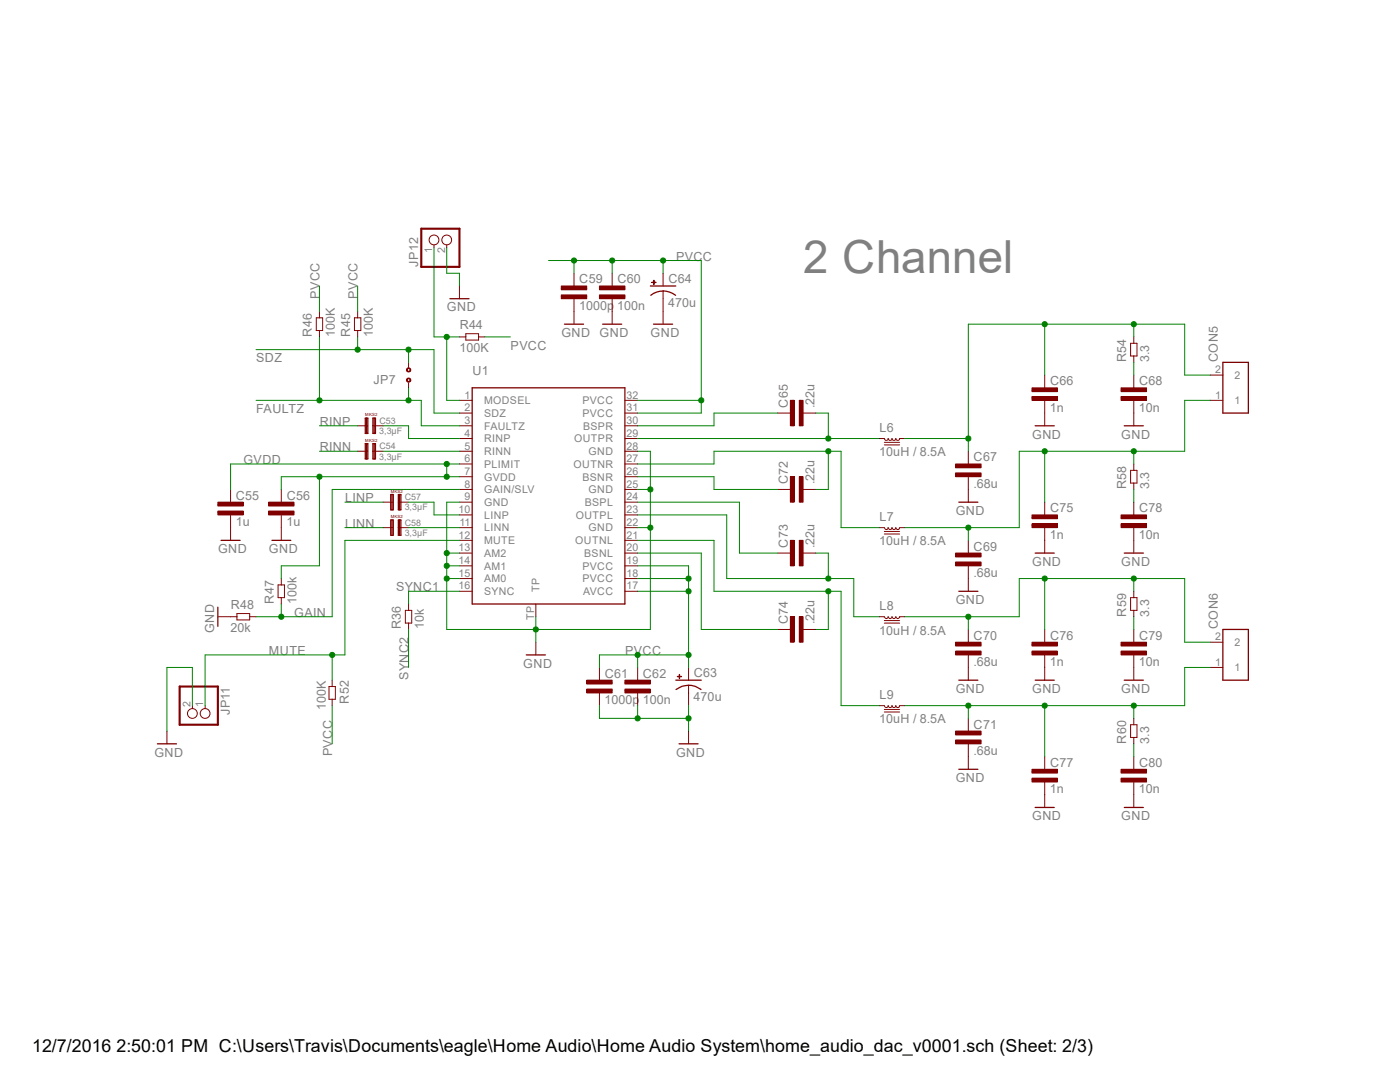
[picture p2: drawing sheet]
<svg xmlns="http://www.w3.org/2000/svg" width="279mm" height="216mm" viewBox="0 0 279 216" stroke-linecap="round" stroke-linejoin="round" font-family="sans-serif">
<g fill="none" stroke="#800000" stroke-width=".2">
<path d="M91.7 79.9h2.5M124.7 79.9h2.6M91.7 82.4h2.5M91.7 85h2.5M91.7 87.5h2.5M91.7 90h2.5M91.7 92.6h2.5M91.7 95.1h2.5M91.7 97.7h2.5M124.7 82.4h2.6M124.7 85h2.6M124.7 87.5h2.6"/>
<path d="M124.7 90h2.6M124.7 92.6h2.6M124.7 95.1h2.6M124.7 97.7h2.6M91.7 100.2h2.5M91.7 102.7h2.5M91.7 105.3h2.5M91.7 107.8h2.5M91.7 110.4h2.5M91.7 112.9h2.5M91.7 115.4h2.5M91.7 118h2.5"/>
<path d="M124.7 100.2h2.6M124.7 102.7h2.6M124.7 105.3h2.6M124.7 107.8h2.6M124.7 110.4h2.6M124.7 112.9h2.6M124.7 115.4h2.6M124.7 118h2.6M106.9 120.5v2.6"/>
</g>
<path d="M94.2 77.4h30.5v43.1h-30.5z" fill="none" stroke="#800000" stroke-width=".25"/>
<path d="M81.2 75.6l.5-.2 .3 .5a.47 .47 0 0 1-.3 .3 .47 .47 0 0 1-.5-.1l-.1-.2h.2l.1-.3 .4 .1v.2l-.4 .2-.1-.2h-.2z" fill-rule="evenodd" fill="#800000"/>
<path d="M81.2 75.6l.5-.2 .3 .5a.47 .47 0 0 1-.3 .3 .47 .47 0 0 1-.5-.1l-.1-.2h.2l.1-.3 .4 .1v.2l-.4 .2-.1-.2h-.2z" fill="none" stroke="#800000" stroke-width=".2"/>
<path d="M81.2 73.6l.5-.2 .3 .4a.47 .47 0 0 1-.3 .4 .47 .47 0 0 1-.5-.1l-.1-.3h.2l.1-.3 .4 .2v.1v.2l-.4 .1-.1-.3h-.2z" fill-rule="evenodd" fill="#800000"/>
<g fill="none" stroke="#800000" stroke-width=".2">
<path d="M63.1 63.4h1.3v2.6h-1.3zM63.8 62.1v1.3M63.8 66v1.2M70.7 63.4h1.3v2.6h-1.3zM71.4 62.1v1.3M71.4 66v1.2M81.2 73.6l.5-.2 .3 .4a.47 .47 0 0 1-.3 .4 .47 .47 0 0 1-.5-.1l-.1-.3h.2l.1-.3 .4 .2v.1v.2l-.4 .1-.1-.3h-.2zM81.5 72.3v1M81.5 76.4v1M91.7 67.2h1.3M93 66.6h2.5v1.3h-2.5zM95.5 67.2h1.3"/>
<path d="M46 97.7v2.5M71.4 85h2M71.4 90h2M74.4 85h2.1M74.4 90h2.1M46 102.7v2.6M106.9 128.1v2.6"/>
</g>
<path d="M72.9 83.4h.5v3.1h-.5zM72.9 88.5h.5v3.1h-.5zM73.2 83.4v3.1M73.2 88.5v3.1M74.4 83.4h.5v3.1h-.5zM74.4 88.5h.5v3.1h-.5zM74.7 83.4v3.1M74.7 88.5v3.1M105 130.7h3.8" fill="none" stroke="#800000" stroke-width=".25"/>
<path d="M43.5 100.2h5.1v.5h-5.1z" fill-rule="evenodd" fill="#800000"/>
<path d="M43.5 100.2h5.1v.5h-5.1z" fill="none" stroke="#800000" stroke-width=".2"/>
<path d="M43.5 102.2h5.1v.5h-5.1z" fill-rule="evenodd" fill="#800000"/>
<path d="M56.1 97.7v2.5M43.5 102.2h5.1v.5h-5.1zM43.5 102h5.1v.2h-5.1zM43.5 100.7h5.1v.3h-5.1zM46 105.3v2.5M56.1 102.7v2.6" fill="none" stroke="#800000" stroke-width=".2"/>
<path d="M43.5 102.1h5.1M43.5 100.8h5.1M44.1 107.8h3.8" fill="none" stroke="#800000" stroke-width=".25"/>
<path d="M53.6 100.2h5.1v.5h-5.1z" fill-rule="evenodd" fill="#800000"/>
<path d="M53.6 100.2h5.1v.5h-5.1z" fill="none" stroke="#800000" stroke-width=".2"/>
<path d="M53.6 102.2h5.1v.5h-5.1z" fill-rule="evenodd" fill="#800000"/>
<g fill="none" stroke="#800000" stroke-width=".2">
<path d="M86.6 48.9v.5M89.2 48.9v.5M91.7 57.1v2.5M114.6 54.5v2.6M114.6 59.6v2.5M53.6 102.2h5.1v.5h-5.1zM53.6 102h5.1v.2h-5.1zM53.6 100.7h5.1v.3h-5.1zM55.5 116.7h1.3v2.6h-1.3zM56.1 105.3v2.5M56.1 115.4v1.3M56.1 119.3v1.2"/>
<path d="M76.5 100.2h2M76.5 105.3h2M79.5 100.2h2M79.5 105.3h2M43.5 123.1h3.8M47.3 122.4h2.5v1.3h-2.5zM49.8 123.1h1.3M65.7 137h1.2v2.5h-1.2zM66.3 135.7v1.3M66.3 139.5v1.3M33.3 145.9v2.5M38.4 140.8v.6"/>
<path d="M40.9 140.8v.6M137.4 145.9v2.5"/>
<circle cx="86.6" cy="47.9" r=".98"/>
<circle cx="89.2" cy="47.9" r=".98"/>
<circle cx="38.4" cy="142.4" r=".98"/>
<circle cx="40.9" cy="142.4" r=".98"/>
</g>
<g fill="none" stroke="#800000" stroke-width=".25">
<path d="M89.8 59.6h3.8M78 98.7h.5v3h-.5zM78.2 98.7v3M79.5 98.7h.5v3h-.5zM79.8 98.7v3M53.6 102.1h5.1M53.6 100.8h5.1M54.3 107.8h3.7M78 103.8h.5v3h-.5zM78.2 103.8v3M79.5 103.8h.5v3h-.5zM79.8 103.8v3"/>
<path d="M43.5 121.2v3.8M31.4 148.4h3.8M135.5 148.4h3.8"/>
</g>
<path d="M84.1 45.6h7.6v7.7h-7.6zM35.9 137h7.6v7.6h-7.6z" fill="none" stroke="#800000" stroke-width=".42"/>
<path d="M112 57.1h5.1v.5h-5.1z" fill-rule="evenodd" fill="#800000"/>
<path d="M112 57.1h5.1v.5h-5.1z" fill="none" stroke="#800000" stroke-width=".2"/>
<path d="M112 59.1h5.1v.5h-5.1z" fill-rule="evenodd" fill="#800000"/>
<path d="M112 59.1h5.1v.5h-5.1zM112 58.8h5.1v.3h-5.1zM112 57.6h5.1v.2h-5.1zM122.2 54.5v2.6M122.2 59.6v2.5" fill="none" stroke="#800000" stroke-width=".2"/>
<path d="M112 59h5.1M112 57.7h5.1" fill="none" stroke="#800000" stroke-width=".25"/>
<path d="M119.6 57.1h5.1v.5h-5.1z" fill-rule="evenodd" fill="#800000"/>
<path d="M119.6 57.1h5.1v.5h-5.1z" fill="none" stroke="#800000" stroke-width=".2"/>
<path d="M119.6 59.1h5.1v.5h-5.1z" fill-rule="evenodd" fill="#800000"/>
<path d="M119.6 59.1h5.1v.5h-5.1zM119.6 58.8h5.1v.3h-5.1zM119.6 57.6h5.1v.2h-5.1zM119.6 133.2v2.5M119.6 138.3v2.5" fill="none" stroke="#800000" stroke-width=".2"/>
<path d="M119.6 59h5.1M119.6 57.7h5.1" fill="none" stroke="#800000" stroke-width=".25"/>
<path d="M117.1 135.7h5.1v.5h-5.1z" fill-rule="evenodd" fill="#800000"/>
<path d="M117.1 135.7h5.1v.5h-5.1z" fill="none" stroke="#800000" stroke-width=".2"/>
<path d="M117.1 137.8h5.1v.5h-5.1z" fill-rule="evenodd" fill="#800000"/>
<path d="M117.1 137.8h5.1v.5h-5.1zM117.1 137.5h5.1v.3h-5.1zM117.1 136.2h5.1v.3h-5.1zM127.3 133.2v2.5M127.3 138.3v2.5" fill="none" stroke="#800000" stroke-width=".2"/>
<path d="M117.1 137.6h5.1M117.1 136.4h5.1" fill="none" stroke="#800000" stroke-width=".25"/>
<path d="M124.7 135.7h5.1v.5h-5.1z" fill-rule="evenodd" fill="#800000"/>
<path d="M124.7 135.7h5.1v.5h-5.1z" fill="none" stroke="#800000" stroke-width=".2"/>
<path d="M124.7 137.8h5.1v.5h-5.1z" fill-rule="evenodd" fill="#800000"/>
<path d="M114.6 62.1v2.6M122.2 62.1v2.6M124.7 137.8h5.1v.5h-5.1zM124.7 137.5h5.1v.3h-5.1zM124.7 136.2h5.1v.3h-5.1zM137.4 136.7v1.6" fill="none" stroke="#800000" stroke-width=".2"/>
<path d="M112.6 64.7h3.9M120.3 64.7h3.8M124.7 137.6h5.1M124.7 136.4h5.1M134.9 135.7h5.1M134.9 137.6a4.1 4.1 0 0 1 5 0" fill="none" stroke="#800000" stroke-width=".25"/>
<path d="M135.2 135h.8z" fill-rule="evenodd" fill="#800000"/>
<path d="M135.2 135h.8z" fill="none" stroke="#800000" stroke-width=".2"/>
<path d="M135.6 134.6v.8z" fill-rule="evenodd" fill="#800000"/>
<path d="M132.3 58.1v1.5M135.6 134.6v.8zM137.4 133.2v2.5M137.4 138.3v2.5" fill="none" stroke="#800000" stroke-width=".2"/>
<path d="M129.8 57.1h5.1M132.3 58a4.5 4.5 0 0 1 2.5 .9M132.3 58.1a3.8 3.8 0 0 0-2.4 .8" fill="none" stroke="#800000" stroke-width=".25"/>
<path d="M130.1 56.3l.8 .1z" fill-rule="evenodd" fill="#800000"/>
<path d="M130.1 56.3l.8 .1z" fill="none" stroke="#800000" stroke-width=".2"/>
<path d="M130.5 55.9l.1 .9z" fill-rule="evenodd" fill="#800000"/>
<path d="M130.5 55.9l.1 .9zM132.3 54.5v2.6M132.3 59.6v5.1M155.2 82.4h2.5M160.3 82.4h2.5" fill="none" stroke="#800000" stroke-width=".2"/>
<path d="M130.4 64.7h3.8" fill="none" stroke="#800000" stroke-width=".25"/>
<path d="M157.7 79.9h.5v5.1h-.5z" fill-rule="evenodd" fill="#800000"/>
<path d="M157.7 79.9h.5v5.1h-.5z" fill="none" stroke="#800000" stroke-width=".2"/>
<path d="M159.8 79.9h.5v5.1h-.5z" fill-rule="evenodd" fill="#800000"/>
<path d="M158.2 79.9h.3v5.1h-.3zM159.5 79.9h.3v5.1h-.3zM159.8 79.9h.5v5.1h-.5zM175.5 87.5h1a.39 .39 0 0 0 .3 .4 .39 .39 0 0 0 .4-.2v-.2a.39 .39 0 0 0 .3 .4 .39 .39 0 0 0 .5-.2v-.2a.39 .39 0 0 0 .3 .4 .39 .39 0 0 0 .4-.2l.1-.2a.39 .39 0 0 0 .3 .4 .39 .39 0 0 0 .4-.2v-.2h1.1M176.5 88.3h3M176.5 88.8h3M193.3 90v2.6M193.3 95.1v2.6" fill="none" stroke="#800000" stroke-width=".2"/>
<path d="M158.4 79.9v5.1M159.6 79.9v5.1" fill="none" stroke="#800000" stroke-width=".25"/>
<path d="M190.7 92.6h5.1v.5h-5.1z" fill-rule="evenodd" fill="#800000"/>
<path d="M190.7 92.6h5.1v.5h-5.1z" fill="none" stroke="#800000" stroke-width=".2"/>
<path d="M190.7 94.6h5.1v.5h-5.1z" fill-rule="evenodd" fill="#800000"/>
<path d="M226.3 74.8v2.6M226.3 79.9v2.5M190.7 94.6h5.1v.5h-5.1zM190.7 94.4h5.1v.2h-5.1zM190.7 93.1h5.1v.2h-5.1zM193.3 97.7v2.5" fill="none" stroke="#800000" stroke-width=".2"/>
<path d="M190.7 94.5h5.1M190.7 93.2h5.1M191.3 100.2h3.9" fill="none" stroke="#800000" stroke-width=".25"/>
<path d="M223.7 77.4h5.1v.5h-5.1z" fill-rule="evenodd" fill="#800000"/>
<path d="M223.7 77.4h5.1v.5h-5.1z" fill="none" stroke="#800000" stroke-width=".2"/>
<path d="M223.7 79.4h5.1v.5h-5.1z" fill-rule="evenodd" fill="#800000"/>
<path d="M223.7 79.4h5.1v.5h-5.1zM223.7 79.1h5.1v.3h-5.1zM223.7 77.9h5.1v.2h-5.1zM225.6 68.5h1.3v2.5h-1.3zM226.3 67.2v1.3M226.3 71v1.3M226.3 82.4v2.6M193.3 107.8v2.6M193.3 112.9v2.5" fill="none" stroke="#800000" stroke-width=".2"/>
<path d="M223.7 79.2h5.1M223.7 78h5.1M224.4 85h3.8" fill="none" stroke="#800000" stroke-width=".25"/>
<path d="M190.7 110.4h5.1v.5h-5.1z" fill-rule="evenodd" fill="#800000"/>
<path d="M190.7 110.4h5.1v.5h-5.1z" fill="none" stroke="#800000" stroke-width=".2"/>
<path d="M190.7 112.4h5.1v.5h-5.1z" fill-rule="evenodd" fill="#800000"/>
<path d="M190.7 112.4h5.1v.5h-5.1zM190.7 112.1h5.1v.3h-5.1zM190.7 110.9h5.1v.2h-5.1zM193.3 115.4v2.6M193.3 125.6v2.5M193.3 130.7v2.5" fill="none" stroke="#800000" stroke-width=".2"/>
<path d="M190.7 112.3h5.1M190.7 111h5.1M191.3 118h3.9" fill="none" stroke="#800000" stroke-width=".25"/>
<path d="M190.7 128.1h5.1v.6h-5.1z" fill-rule="evenodd" fill="#800000"/>
<path d="M190.7 128.1h5.1v.6h-5.1z" fill="none" stroke="#800000" stroke-width=".2"/>
<path d="M190.7 130.2h5.1v.5h-5.1z" fill-rule="evenodd" fill="#800000"/>
<path d="M190.7 130.2h5.1v.5h-5.1zM190.7 129.9h5.1v.3h-5.1zM190.7 128.7h5.1v.2h-5.1zM193.3 133.2v2.5M193.3 143.3v2.6M193.3 148.4v2.6" fill="none" stroke="#800000" stroke-width=".2"/>
<path d="M190.7 130h5.1M190.7 128.8h5.1M191.3 135.7h3.9" fill="none" stroke="#800000" stroke-width=".25"/>
<path d="M190.7 145.9h5.1v.5h-5.1z" fill-rule="evenodd" fill="#800000"/>
<path d="M190.7 145.9h5.1v.5h-5.1z" fill="none" stroke="#800000" stroke-width=".2"/>
<path d="M190.7 147.9h5.1v.5h-5.1z" fill-rule="evenodd" fill="#800000"/>
<path d="M155.2 97.7h2.5M160.3 97.7h2.5M190.7 147.9h5.1v.5h-5.1zM190.7 147.7h5.1v.2h-5.1zM190.7 146.4h5.1v.2h-5.1zM193.3 151v2.5" fill="none" stroke="#800000" stroke-width=".2"/>
<path d="M190.7 147.8h5.1M190.7 146.5h5.1M191.3 153.5h3.9" fill="none" stroke="#800000" stroke-width=".25"/>
<path d="M157.7 95.1h.5v5.1h-.5z" fill-rule="evenodd" fill="#800000"/>
<path d="M157.7 95.1h.5v5.1h-.5z" fill="none" stroke="#800000" stroke-width=".2"/>
<path d="M159.8 95.1h.5v5.1h-.5z" fill-rule="evenodd" fill="#800000"/>
<path d="M158.2 95.1h.3v5.1h-.3zM159.5 95.1h.3v5.1h-.3zM159.8 95.1h.5v5.1h-.5zM155.2 110.4h2.5M160.3 110.4h2.5" fill="none" stroke="#800000" stroke-width=".2"/>
<path d="M158.4 95.1v5.1M159.6 95.1v5.1" fill="none" stroke="#800000" stroke-width=".25"/>
<path d="M157.7 107.8h.5v5.1h-.5z" fill-rule="evenodd" fill="#800000"/>
<path d="M157.7 107.8h.5v5.1h-.5z" fill="none" stroke="#800000" stroke-width=".2"/>
<path d="M159.8 107.8h.5v5.1h-.5z" fill-rule="evenodd" fill="#800000"/>
<path d="M158.2 107.8h.3v5.1h-.3zM159.5 107.8h.3v5.1h-.3zM159.8 107.8h.5v5.1h-.5zM155.2 125.6h2.5M160.3 125.6h2.5" fill="none" stroke="#800000" stroke-width=".2"/>
<path d="M158.4 107.8v5.1M159.6 107.8v5.1" fill="none" stroke="#800000" stroke-width=".25"/>
<path d="M157.7 123.1h.5v5h-.5z" fill-rule="evenodd" fill="#800000"/>
<path d="M157.7 123.1h.5v5h-.5z" fill="none" stroke="#800000" stroke-width=".2"/>
<path d="M159.8 123.1h.5v5h-.5z" fill-rule="evenodd" fill="#800000"/>
<g fill="none" stroke="#800000" stroke-width=".2">
<path d="M175.5 105.3h1a.38 .38 0 0 0 .4 .4 .38 .38 0 0 0 .3-.4 .38 .38 0 0 0 .4 .4 .38 .38 0 0 0 .4-.4 .38 .38 0 0 0 .4 .4 .38 .38 0 0 0 .4-.4 .38 .38 0 0 0 .4 .4 .38 .38 0 0 0 .3-.4h1.1M176.5 106h3M176.5 106.6h3M226.3 100.2v2.5M226.3 105.3v2.5M158.2 123.1h.3v5h-.3zM159.5 123.1h.3v5h-.3zM159.8 123.1h.5v5h-.5zM175.5 123.1h1a.4 .4 0 0 0 .3 .3 .4 .4 0 0 0 .4-.2v-.1a.4 .4 0 0 0 .4 .3 .4 .4 0 0 0 .4-.2v-.1a.4 .4 0 0 0 .3 .3 .4 .4 0 0 0 .4-.2l.1-.1a.4 .4 0 0 0 .3 .3 .4 .4 0 0 0 .4-.2v-.1h1.1M176.5 123.8h3M176.5 124.3h3M175.5 140.8h1a.39 .39 0 0 0 .3 .4 .39 .39 0 0 0 .4-.2v-.2a.39 .39 0 0 0 .3 .4 .39 .39 0 0 0 .5-.2v-.2a.39 .39 0 0 0 .3 .4 .39 .39 0 0 0 .4-.2l.1-.2a.39 .39 0 0 0 .3 .4 .39 .39 0 0 0 .4-.2v-.2h1.1"/>
<path d="M176.5 141.6h3M176.5 142.1h3"/>
</g>
<path d="M158.4 123.1v5M159.6 123.1v5" fill="none" stroke="#800000" stroke-width=".25"/>
<path d="M223.7 102.7h5.1v.6h-5.1z" fill-rule="evenodd" fill="#800000"/>
<path d="M223.7 102.7h5.1v.6h-5.1z" fill="none" stroke="#800000" stroke-width=".2"/>
<path d="M223.7 104.8h5.1v.5h-5.1z" fill-rule="evenodd" fill="#800000"/>
<path d="M225.6 93.9h1.3v2.5h-1.3zM226.3 92.6v1.3M226.3 96.4v1.3M223.7 104.8h5.1v.5h-5.1zM223.7 104.5h5.1v.3h-5.1zM223.7 103.3h5.1v.2h-5.1zM226.3 107.8v2.6M226.3 125.6v2.5M226.3 130.7v2.5" fill="none" stroke="#800000" stroke-width=".2"/>
<path d="M223.7 104.6h5.1M223.7 103.4h5.1M224.4 110.4h3.8" fill="none" stroke="#800000" stroke-width=".25"/>
<path d="M223.7 128.1h5.1v.6h-5.1z" fill-rule="evenodd" fill="#800000"/>
<path d="M223.7 128.1h5.1v.6h-5.1z" fill="none" stroke="#800000" stroke-width=".2"/>
<path d="M223.7 130.2h5.1v.5h-5.1z" fill-rule="evenodd" fill="#800000"/>
<path d="M225.6 119.3h1.3v2.5h-1.3zM226.3 118v1.3M223.7 130.2h5.1v.5h-5.1zM223.7 129.9h5.1v.3h-5.1zM223.7 128.7h5.1v.2h-5.1zM226.3 121.8v1.3M226.3 133.2v2.5M226.3 151v2.5M226.3 156v2.6" fill="none" stroke="#800000" stroke-width=".2"/>
<path d="M223.7 130h5.1M223.7 128.8h5.1M224.4 135.7h3.8" fill="none" stroke="#800000" stroke-width=".25"/>
<path d="M223.7 153.5h5.1v.5h-5.1z" fill-rule="evenodd" fill="#800000"/>
<path d="M223.7 153.5h5.1v.5h-5.1z" fill="none" stroke="#800000" stroke-width=".2"/>
<path d="M223.7 155.5h5.1v.5h-5.1z" fill-rule="evenodd" fill="#800000"/>
<g fill="none" stroke="#800000" stroke-width=".2">
<path d="M208.5 74.8v2.6M208.5 79.9v2.5M241.5 79.9h2.6M241.5 74.8h2.6M241.5 133.2h2.6M241.5 128.1h2.6M223.7 155.5h5.1v.5h-5.1zM223.7 155.3h5.1v.2h-5.1zM223.7 154h5.1v.3h-5.1zM225.6 144.6h1.3v2.6h-1.3zM226.3 143.3v1.3M226.3 147.2v1.2"/>
<path d="M226.3 158.6v2.5"/>
</g>
<path d="M244.1 72.3h5v10.1h-5zM244.1 125.6h5v10.1h-5zM223.7 155.4h5.1M223.7 154.1h5.1M224.4 161.1h3.8" fill="none" stroke="#800000" stroke-width=".25"/>
<path d="M206 77.4h5v.5h-5z" fill-rule="evenodd" fill="#800000"/>
<path d="M206 77.4h5v.5h-5z" fill="none" stroke="#800000" stroke-width=".2"/>
<path d="M206 79.4h5v.5h-5z" fill-rule="evenodd" fill="#800000"/>
<path d="M206 79.4h5v.5h-5zM206 79.1h5v.3h-5zM206 77.9h5v.2h-5zM208.5 100.2v2.5M208.5 105.3v2.5" fill="none" stroke="#800000" stroke-width=".2"/>
<path d="M206 79.2h5M206 78h5" fill="none" stroke="#800000" stroke-width=".25"/>
<path d="M206 102.7h5v.6h-5z" fill-rule="evenodd" fill="#800000"/>
<path d="M206 102.7h5v.6h-5z" fill="none" stroke="#800000" stroke-width=".2"/>
<path d="M206 104.8h5v.5h-5z" fill-rule="evenodd" fill="#800000"/>
<path d="M206 104.8h5v.5h-5zM206 104.5h5v.3h-5zM206 103.3h5v.2h-5zM208.5 125.6v2.5M208.5 130.7v2.5" fill="none" stroke="#800000" stroke-width=".2"/>
<path d="M206 104.6h5M206 103.4h5" fill="none" stroke="#800000" stroke-width=".25"/>
<path d="M206 128.1h5v.6h-5z" fill-rule="evenodd" fill="#800000"/>
<path d="M206 128.1h5v.6h-5z" fill="none" stroke="#800000" stroke-width=".2"/>
<path d="M206 130.2h5v.5h-5z" fill-rule="evenodd" fill="#800000"/>
<path d="M206 130.2h5v.5h-5zM206 129.9h5v.3h-5zM206 128.7h5v.2h-5zM208.5 151v2.5M208.5 156v2.6" fill="none" stroke="#800000" stroke-width=".2"/>
<path d="M206 130h5M206 128.8h5" fill="none" stroke="#800000" stroke-width=".25"/>
<path d="M206 153.5h5v.5h-5z" fill-rule="evenodd" fill="#800000"/>
<path d="M206 153.5h5v.5h-5z" fill="none" stroke="#800000" stroke-width=".2"/>
<path d="M206 155.5h5v.5h-5z" fill-rule="evenodd" fill="#800000"/>
<path d="M208.5 82.4v2.6M208.5 107.8v2.6M80.9 121.8h1.3v2.5h-1.3zM81.5 120.5v1.3M81.5 124.3v1.3M208.5 133.2v2.5M206 155.5h5v.5h-5zM206 155.3h5v.2h-5zM206 154h5v.3h-5zM208.5 158.6v2.5" fill="none" stroke="#800000" stroke-width=".2"/>
<path d="M206.6 85h3.8M206.6 110.4h3.8M206.6 135.7h3.8M206 155.4h5M206 154.1h5M206.6 161.1h3.8" fill="none" stroke="#800000" stroke-width=".25"/>
<path d="M63.8 67.2v12.7h20.3v5.1h7.6M81.5 77.4v2.5" fill="none" stroke="#008000" stroke-width=".2"/>
<circle cx="81.5" cy="79.9" r=".51" fill="#008000"/>
<g fill="none" stroke="#008000" stroke-width=".2">
<path d="M51.1 79.9h12.7"/>
<circle cx="81.5" cy="79.9" r=".51"/>
</g>
<circle cx="63.7" cy="79.9" r=".51" fill="#008000"/>
<g fill="none" stroke="#008000" stroke-width=".2">
<path d="M71.4 67.2v2.6h15.2v12.6h5.1M81.5 69.8v2.5"/>
<circle cx="63.7" cy="79.9" r=".51"/>
</g>
<circle cx="81.5" cy="69.8" r=".51" fill="#008000"/>
<g fill="none" stroke="#008000" stroke-width=".2">
<path d="M51.1 69.8h20.3"/>
<circle cx="81.5" cy="69.8" r=".51"/>
</g>
<circle cx="71.4" cy="69.8" r=".51" fill="#008000"/>
<g fill="none" stroke="#008000" stroke-width=".2">
<path d="M86.6 67.2h5.1M89.2 67.2v12.7h2.5"/>
<circle cx="71.4" cy="69.8" r=".51"/>
</g>
<circle cx="89.1" cy="67.2" r=".51" fill="#008000"/>
<g fill="none" stroke="#008000" stroke-width=".2">
<path d="M86.6 49.4v17.8M129.8 105.3v20.3h-22.9M106.9 123.1v5"/>
<circle cx="89.1" cy="67.2" r=".51"/>
</g>
<circle cx="106.9" cy="125.6" r=".51" fill="#008000"/>
<g fill="none" stroke="#008000" stroke-width=".2">
<path d="M127.3 97.7h2.5v7.6h-2.5"/>
<circle cx="106.9" cy="125.6" r=".51"/>
</g>
<circle cx="129.8" cy="105.3" r=".51" fill="#008000"/>
<g fill="none" stroke="#008000" stroke-width=".2">
<path d="M127.3 90h2.5v7.7"/>
<circle cx="129.8" cy="105.3" r=".51"/>
</g>
<circle cx="129.8" cy="97.7" r=".51" fill="#008000"/>
<g fill="none" stroke="#008000" stroke-width=".2">
<path d="M89.2 110.4h2.5M91.7 100.2h-2.5v25.4h17.7"/>
<circle cx="129.8" cy="97.7" r=".51"/>
</g>
<circle cx="89.1" cy="110.4" r=".51" fill="#008000"/>
<g fill="none" stroke="#008000" stroke-width=".2">
<path d="M89.2 112.9h2.5"/>
<circle cx="89.1" cy="110.4" r=".51"/>
</g>
<circle cx="89.1" cy="112.9" r=".51" fill="#008000"/>
<g fill="none" stroke="#008000" stroke-width=".2">
<path d="M89.2 115.4h2.5"/>
<circle cx="89.1" cy="112.9" r=".51"/>
</g>
<circle cx="89.1" cy="115.4" r=".51" fill="#008000"/>
<g fill="none" stroke="#008000" stroke-width=".2">
<path d="M89.2 49.4v5.1h2.5v2.6M38.4 140.8v-7.6h-5.1v12.7M119.6 140.8v2.5h17.8v-2.5M127.3 140.8v2.5"/>
<circle cx="89.1" cy="115.4" r=".51"/>
</g>
<circle cx="127.2" cy="143.3" r=".51" fill="#008000"/>
<g fill="none" stroke="#008000" stroke-width=".2">
<path d="M137.4 143.3v2.6"/>
<circle cx="127.2" cy="143.3" r=".51"/>
</g>
<circle cx="137.4" cy="143.3" r=".51" fill="#008000"/>
<g fill="none" stroke="#008000" stroke-width=".2">
<path d="M63.8 57.1v5M71.4 57.1v5M140 52v30.4h-12.7M96.8 67.2h5.1M127.3 79.9h12.7M66.3 140.8v7.6"/>
<circle cx="137.4" cy="143.3" r=".51"/>
</g>
<circle cx="139.9" cy="79.9" r=".51" fill="#008000"/>
<g fill="none" stroke="#008000" stroke-width=".2">
<path d="M109.5 52h30.5M114.6 52v2.5"/>
<circle cx="139.9" cy="79.9" r=".51"/>
</g>
<circle cx="114.5" cy="52" r=".51" fill="#008000"/>
<g fill="none" stroke="#008000" stroke-width=".2">
<path d="M122.2 52v2.5"/>
<circle cx="114.5" cy="52" r=".51"/>
</g>
<circle cx="122.2" cy="52" r=".51" fill="#008000"/>
<g fill="none" stroke="#008000" stroke-width=".2">
<path d="M132.3 52v2.5"/>
<circle cx="122.2" cy="52" r=".51"/>
</g>
<circle cx="132.3" cy="52" r=".51" fill="#008000"/>
<g fill="none" stroke="#008000" stroke-width=".2">
<path d="M127.3 112.9h10.1v5.1h-10.1M127.3 115.4h10.1"/>
<circle cx="132.3" cy="52" r=".51"/>
</g>
<circle cx="137.4" cy="115.4" r=".51" fill="#008000"/>
<circle cx="137.4" cy="115.4" r=".51" fill="none" stroke="#008000" stroke-width=".2"/>
<circle cx="137.4" cy="118" r=".51" fill="#008000"/>
<g fill="none" stroke="#008000" stroke-width=".2">
<path d="M137.4 118v12.7h-17.8v2.5M127.3 130.7v2.5"/>
<circle cx="137.4" cy="118" r=".51"/>
</g>
<circle cx="127.2" cy="130.7" r=".51" fill="#008000"/>
<g fill="none" stroke="#008000" stroke-width=".2">
<path d="M137.4 130.7v2.5"/>
<circle cx="127.2" cy="130.7" r=".51"/>
</g>
<circle cx="137.4" cy="130.7" r=".51" fill="#008000"/>
<g fill="none" stroke="#008000" stroke-width=".2">
<path d="M46 92.6h45.7M76.5 85h5v2.5h10.2M76.5 90h15.2M89.2 92.6v2.5h2.5"/>
<circle cx="137.4" cy="130.7" r=".51"/>
</g>
<circle cx="89.1" cy="92.6" r=".51" fill="#008000"/>
<g fill="none" stroke="#008000" stroke-width=".2">
<path d="M63.8 95.1h25.4"/>
<circle cx="89.1" cy="92.6" r=".51"/>
</g>
<circle cx="89.1" cy="95.1" r=".51" fill="#008000"/>
<g fill="none" stroke="#008000" stroke-width=".2">
<path d="M56.1 97.7v-2.6h7.7v17.8"/>
<circle cx="89.1" cy="95.1" r=".51"/>
</g>
<circle cx="63.7" cy="95.1" r=".51" fill="#008000"/>
<g fill="none" stroke="#008000" stroke-width=".2">
<path d="M46 92.6v5.1M91.7 97.7h-25.4v25.4h-15.2M63.8 112.9h-7.7v2.5M56.1 120.5v2.6"/>
<circle cx="63.7" cy="95.1" r=".51"/>
</g>
<circle cx="56.1" cy="123.1" r=".51" fill="#008000"/>
<g fill="none" stroke="#008000" stroke-width=".2">
<path d="M63.8 85h7.6M63.8 90h7.6M68.8 100.2h7.7M68.8 105.3h7.7M81.5 100.2h5.1v2.5h5.1M81.5 105.3h10.2M91.7 107.8h-22.9v22.9h-27.9M66.3 130.7v5"/>
<circle cx="56.1" cy="123.1" r=".51"/>
</g>
<circle cx="66.3" cy="130.7" r=".51" fill="#008000"/>
<g fill="none" stroke="#008000" stroke-width=".2">
<path d="M127.3 87.5h48.2M155.2 82.4h-12.7v2.6h-15.2M162.8 82.4h2.5v5.1M40.9 130.7v10.1"/>
<circle cx="66.3" cy="130.7" r=".51"/>
</g>
<circle cx="165.3" cy="87.5" r=".51" fill="#008000"/>
<g fill="none" stroke="#008000" stroke-width=".2">
<path d="M226.3 64.7h-33v25.3M180.6 87.5h12.7"/>
<circle cx="165.3" cy="87.5" r=".51"/>
</g>
<circle cx="193.2" cy="87.5" r=".51" fill="#008000"/>
<g fill="none" stroke="#008000" stroke-width=".2">
<path d="M226.3 67.2v-2.5h10.1v10.1h5.1"/>
<circle cx="193.2" cy="87.5" r=".51"/>
</g>
<circle cx="226.3" cy="64.7" r=".51" fill="#008000"/>
<g fill="none" stroke="#008000" stroke-width=".2">
<path d="M208.5 64.7v10.1"/>
<circle cx="226.3" cy="64.7" r=".51"/>
</g>
<circle cx="208.5" cy="64.7" r=".51" fill="#008000"/>
<g fill="none" stroke="#008000" stroke-width=".2">
<path d="M226.3 72.3v2.5M127.3 95.1h15.2v2.6h12.7M127.3 92.6h15.2v-2.6h25.4v15.3M165.3 90v7.7h-2.5M127.3 100.2h20.3v10.2h7.6M127.3 110.4h12.7v15.2h15.2"/>
<circle cx="208.5" cy="64.7" r=".51"/>
</g>
<circle cx="165.3" cy="90" r=".51" fill="#008000"/>
<g fill="none" stroke="#008000" stroke-width=".2">
<path d="M127.3 102.7h17.7v12.7h25.4v7.7M162.8 110.4h2.5v5M167.9 105.3h7.6"/>
<circle cx="165.3" cy="90" r=".51"/>
</g>
<circle cx="165.3" cy="115.4" r=".51" fill="#008000"/>
<g fill="none" stroke="#008000" stroke-width=".2">
<path d="M127.3 107.8h15.2v10.2h25.4v22.8M165.3 118v7.6h-2.5M170.4 123.1h5.1"/>
<circle cx="165.3" cy="115.4" r=".51"/>
</g>
<circle cx="165.3" cy="118" r=".51" fill="#008000"/>
<g fill="none" stroke="#008000" stroke-width=".2">
<path d="M203.4 90v15.3h-22.8M193.3 105.3v2.5M167.9 140.8h7.6"/>
<circle cx="165.3" cy="118" r=".51"/>
</g>
<circle cx="193.2" cy="105.3" r=".51" fill="#008000"/>
<g fill="none" stroke="#008000" stroke-width=".2">
<path d="M236.4 79.9v10.1h-33M226.3 90v2.6"/>
<circle cx="193.2" cy="105.3" r=".51"/>
</g>
<circle cx="226.3" cy="90" r=".51" fill="#008000"/>
<g fill="none" stroke="#008000" stroke-width=".2">
<path d="M236.4 79.9h5.1M208.5 90v10.2"/>
<circle cx="226.3" cy="90" r=".51"/>
</g>
<circle cx="208.5" cy="90" r=".51" fill="#008000"/>
<g fill="none" stroke="#008000" stroke-width=".2">
<path d="M203.4 115.4v7.7h-22.8M193.3 123.1v2.5"/>
<circle cx="208.5" cy="90" r=".51"/>
</g>
<circle cx="193.2" cy="123.1" r=".51" fill="#008000"/>
<g fill="none" stroke="#008000" stroke-width=".2">
<path d="M203.4 115.4h33v12.7h5.1M226.3 115.4v2.6"/>
<circle cx="193.2" cy="123.1" r=".51"/>
</g>
<circle cx="226.3" cy="115.4" r=".51" fill="#008000"/>
<g fill="none" stroke="#008000" stroke-width=".2">
<path d="M208.5 115.4v10.2"/>
<circle cx="226.3" cy="115.4" r=".51"/>
</g>
<circle cx="208.5" cy="115.4" r=".51" fill="#008000"/>
<g fill="none" stroke="#008000" stroke-width=".2">
<path d="M180.6 140.8h45.7v2.5M193.3 140.8v2.5"/>
<circle cx="208.5" cy="115.4" r=".51"/>
</g>
<circle cx="193.2" cy="140.8" r=".51" fill="#008000"/>
<g fill="none" stroke="#008000" stroke-width=".2">
<path d="M236.4 133.2v7.6h-10.1"/>
<circle cx="193.2" cy="140.8" r=".51"/>
</g>
<circle cx="226.3" cy="140.8" r=".51" fill="#008000"/>
<g fill="none" stroke="#008000" stroke-width=".2">
<path d="M236.4 133.2h5.1M208.5 140.8v10.2"/>
<circle cx="226.3" cy="140.8" r=".51"/>
</g>
<circle cx="208.5" cy="140.8" r=".51" fill="#008000"/>
<g fill="none" stroke="#008000" stroke-width=".2">
<path d="M226.3 97.7v2.5M91.7 118h-10.2v2.5M81.5 125.6v7.6M226.3 123.1v2.5M226.3 148.4v2.6"/>
<circle cx="208.5" cy="140.8" r=".51"/>
</g>
<text font-size="9.1" fill="#808080" x="160.3" y="54.5">2 Channel</text>
<text font-size="3.6" x="6.4" y="209.9">12/7/2016 2:50:01 PM C:\Users\Travis\Documents\eagle\Home Audio\Home Audio System\home_audio_dac_v0001.sch (Sheet: 2/3)</text>
<g font-size="2.5" fill="#808080">
<text x="83.4" y="53.2" transform="rotate(-90 83.4 53.2)">JP12</text>
<text x="134.9" y="52">PVCC</text>
<text x="63.8" y="59.6" transform="rotate(-90 63.8 59.6)">PVCC</text>
<text x="71.4" y="59.6" transform="rotate(-90 71.4 59.6)">PVCC</text>
<text x="115.6" y="56.6">C59</text>
<text x="123.2" y="56.6">C60</text>
<text x="133.4" y="56.4">C64</text>
<text x="89.2" y="62.1">GND</text>
<text x="91.7" y="65.7">R44</text>
<text x="115.6" y="61.9">1000p 100n</text>
<text x="133.4" y="61.3">470u</text>
<text x="62.2" y="67.2" transform="rotate(-90 62.2 67.2)">R46</text>
<text x="66.8" y="67.2" transform="rotate(-90 66.8 67.2)">100K</text>
<text x="69.9" y="67.2" transform="rotate(-90 69.9 67.2)">R45</text>
<text x="74.4" y="67.2" transform="rotate(-90 74.4 67.2)">100K</text>
<text x="91.7" y="70.3">100K</text>
<text x="101.9" y="69.8">PVCC</text>
<text x="112.1" y="67.2">GND</text>
<text x="119.7" y="67.2">GND</text>
<text x="129.8" y="67.2">GND</text>
<text x="51.1" y="72.3">SDZ</text>
<text x="74.6" y="76.6">JP7</text>
<text x="94.3" y="74.8">U1</text>
<text x="209.6" y="76.9">C66</text>
<text x="224.8" y="72.3" transform="rotate(-90 224.8 72.3)">R54</text>
<text x="227.3" y="76.9">C68</text>
<text x="229.3" y="72.3" transform="rotate(-90 229.3 72.3)">3.3</text>
<text x="243" y="72.3" transform="rotate(-90 243 72.3)">CON5</text>
<text x="51.1" y="82.4">FAULTZ</text>
<text x="157.2" y="81.4" transform="rotate(-90 157.2 81.4)">C65</text>
<text x="162.6" y="81.4" transform="rotate(-90 162.6 81.4)">.22u</text>
<text x="209.5" y="82.2">1n</text>
<text x="227.3" y="82.2">10n</text>
<text x="63.8" y="85">RINP</text>
<text x="175.5" y="86.2">L6</text>
<text x="206" y="87.5">GND</text>
<text x="223.8" y="87.5">GND</text>
<text x="48.6" y="92.6">GVDD</text>
<text x="63.8" y="90">RINN</text>
<text x="175.5" y="91.1">10uH / 8.5A</text>
<text x="194.3" y="92.1">C67</text>
<text x="47.1" y="99.7">C55</text>
<text x="57.2" y="99.7">C56</text>
<text x="68.9" y="100.2">LINP</text>
<text x="157.2" y="96.6" transform="rotate(-90 157.2 96.6)">C72</text>
<text x="162.6" y="96.6" transform="rotate(-90 162.6 96.6)">.22u</text>
<text x="194.3" y="97.4">.68u</text>
<text x="224.8" y="97.6" transform="rotate(-90 224.8 97.6)">R58</text>
<text x="229.3" y="97.7" transform="rotate(-90 229.3 97.7)">3.3</text>
<text x="47" y="105">1u</text>
<text x="57.2" y="105">1u</text>
<text x="68.9" y="105.3">LINN</text>
<text x="175.5" y="104">L7</text>
<text x="190.8" y="102.7">GND</text>
<text x="209.5" y="107.6">1n</text>
<text x="209.6" y="102.2">C75</text>
<text x="227.3" y="107.6">10n</text>
<text x="227.3" y="102.2">C78</text>
<text x="43.5" y="110.4">GND</text>
<text x="53.7" y="110.4">GND</text>
<text x="157.2" y="109.3" transform="rotate(-90 157.2 109.3)">C73</text>
<text x="162.6" y="109.3" transform="rotate(-90 162.6 109.3)">.22u</text>
<text x="175.5" y="108.8">10uH / 8.5A</text>
<text x="194.3" y="109.9">C69</text>
<text x="206" y="112.9">GND</text>
<text x="223.8" y="112.9">GND</text>
<text x="79" y="118">SYNC1</text>
<text x="194.3" y="115.2">.68u</text>
<text x="46.1" y="121.5">R48</text>
<text x="54.7" y="120.5" transform="rotate(-90 54.7 120.5)">R47</text>
<text x="58.7" y="123.1">GAIN</text>
<text x="59.2" y="120.5" transform="rotate(-90 59.2 120.5)">100k</text>
<text x="80" y="125.6" transform="rotate(-90 80 125.6)">R36</text>
<text x="84.6" y="125.6" transform="rotate(-90 84.6 125.6)">10k</text>
<text x="157.2" y="124.5" transform="rotate(-90 157.2 124.5)">C74</text>
<text x="162.6" y="124.6" transform="rotate(-90 162.6 124.6)">.22u</text>
<text x="175.5" y="121.8">L8</text>
<text x="190.8" y="120.5">GND</text>
<text x="224.8" y="123" transform="rotate(-90 224.8 123)">R59</text>
<text x="229.3" y="123.1" transform="rotate(-90 229.3 123.1)">3.3</text>
<text x="243" y="125.6" transform="rotate(-90 243 125.6)">CON6</text>
<text x="42.7" y="126.3" transform="rotate(-90 42.7 126.3)">GND</text>
<text x="46" y="126.1">20k</text>
<text x="53.7" y="130.7">MUTE</text>
<text x="124.8" y="130.7">PVCC</text>
<text x="175.5" y="126.6">10uH / 8.5A</text>
<text x="194.3" y="127.6">C70</text>
<text x="209.6" y="127.6">C76</text>
<text x="227.3" y="127.6">C79</text>
<text x="81.5" y="135.7" transform="rotate(-90 81.5 135.7)">SYNC2</text>
<text x="104.4" y="133.2">GND</text>
<text x="120.7" y="135.2">C61</text>
<text x="128.3" y="135.2">C62</text>
<text x="138.5" y="135.1">C63</text>
<text x="194.3" y="133">.68u</text>
<text x="209.5" y="133">1n</text>
<text x="227.3" y="133">10n</text>
<text x="45.9" y="142.7" transform="rotate(-90 45.9 142.7)">JP11</text>
<text x="65" y="141.6" transform="rotate(-90 65 141.6)">100K</text>
<text x="69.6" y="140.4" transform="rotate(-90 69.6 140.4)">R52</text>
<text x="120.7" y="140.5">1000p 100n</text>
<text x="138.4" y="139.9">470u</text>
<text x="175.5" y="139.5">L9</text>
<text x="190.8" y="138.3">GND</text>
<text x="206" y="138.3">GND</text>
<text x="223.8" y="138.3">GND</text>
<text x="175.5" y="144.4">10uH / 8.5A</text>
<text x="194.3" y="145.4">C71</text>
<text x="224.8" y="148.4" transform="rotate(-90 224.8 148.4)">R60</text>
<text x="229.3" y="148.4" transform="rotate(-90 229.3 148.4)">3.3</text>
<text x="30.8" y="151">GND</text>
<text x="66.3" y="150.9" transform="rotate(-90 66.3 150.9)">PVCC</text>
<text x="134.9" y="151">GND</text>
<text x="194.3" y="150.7">.68u</text>
<text x="209.6" y="153">C77</text>
<text x="227.3" y="153">C80</text>
<text x="190.8" y="156">GND</text>
<text x="209.5" y="158.3">1n</text>
<text x="227.3" y="158.3">10n</text>
<text x="206" y="163.7">GND</text>
<text x="223.8" y="163.7">GND</text>
</g>
<g font-size="2.1" fill="#808080">
<text x="86.3" y="50.4" transform="rotate(-90 86.3 50.4)">1</text>
<text x="88.8" y="50.4" transform="rotate(-90 88.8 50.4)">2</text>
<text x="242.5" y="74.5">2</text>
<text x="246.4" y="75.6">2</text>
<text x="92.7" y="79.5">1</text>
<text x="92.7" y="82.1">2</text>
<text x="96.6" y="80.6">MODSEL</text>
<text x="96.6" y="83.2">SDZ</text>
<text x="116.2" y="83.2">PVCC</text>
<text x="116.2" y="80.7">PVCC</text>
<text x="125.1" y="82.1">31</text>
<text x="125.1" y="79.5">32</text>
<text x="242.5" y="79.5">1</text>
<text x="246.4" y="80.6">1</text>
<text x="92.7" y="84.6">3</text>
<text x="92.7" y="87.2">4</text>
<text x="92.7" y="89.7">5</text>
<text x="96.6" y="85.7">FAULTZ</text>
<text x="96.6" y="88.3">RINP</text>
<text x="114.6" y="88.3">OUTPR</text>
<text x="116.4" y="85.7">BSPR</text>
<text x="125.1" y="89.7">28</text>
<text x="125.1" y="87.2">29</text>
<text x="125.1" y="84.6">30</text>
<text x="92.7" y="92.2">6</text>
<text x="92.7" y="94.8">7</text>
<text x="96.6" y="90.8">RINN</text>
<text x="96.6" y="93.3">PLIMIT</text>
<text x="96.6" y="95.9">GVDD</text>
<text x="114.5" y="93.3">OUTNR</text>
<text x="116.2" y="95.9">BSNR</text>
<text x="117.5" y="90.8">GND</text>
<text x="125.1" y="94.8">26</text>
<text x="125.1" y="92.2">27</text>
<text x="92.7" y="97.3">8</text>
<text x="92.7" y="99.9">9</text>
<text x="96.6" y="98.4">GAIN/SLV</text>
<text x="96.6" y="101">GND</text>
<text x="116.7" y="101">BSPL</text>
<text x="117.5" y="98.4">GND</text>
<text x="125.1" y="99.9">24</text>
<text x="125.1" y="97.3">25</text>
<text x="91.5" y="102.4">10</text>
<text x="91.5" y="107.5">12</text>
<text x="91.7" y="104.9">11</text>
<text x="96.6" y="103.5">LINP</text>
<text x="96.6" y="106">LINN</text>
<text x="114.9" y="103.5">OUTPL</text>
<text x="117.5" y="106">GND</text>
<text x="125.1" y="107.5">21</text>
<text x="125.1" y="104.9">22</text>
<text x="125.1" y="102.4">23</text>
<text x="91.5" y="110">13</text>
<text x="91.5" y="112.5">14</text>
<text x="96.6" y="108.6">MUTE</text>
<text x="96.6" y="111.1">AM2</text>
<text x="96.6" y="113.7">AM1</text>
<text x="114.8" y="108.6">OUTNL</text>
<text x="116.2" y="113.7">PVCC</text>
<text x="116.6" y="111.1">BSNL</text>
<text x="125.1" y="112.5">19</text>
<text x="125.1" y="110">20</text>
<text x="91.5" y="115.1">15</text>
<text x="91.5" y="117.6">16</text>
<text x="96.6" y="116.2">AM0</text>
<text x="96.6" y="118.7">SYNC</text>
<text x="107.7" y="118.2" transform="rotate(-90 107.7 118.2)">TP</text>
<text x="116.2" y="116.2">PVCC</text>
<text x="116.4" y="118.7">AVCC</text>
<text x="125.1" y="117.6">17</text>
<text x="125.1" y="115.1">18</text>
<text x="106.6" y="123.7" transform="rotate(-90 106.6 123.7)">TP</text>
<text x="242.5" y="127.8">2</text>
<text x="246.4" y="128.9">2</text>
<text x="242.5" y="132.8">1</text>
<text x="246.4" y="134">1</text>
<text x="38" y="141" transform="rotate(-90 38 141)">2</text>
<text x="40.6" y="141" transform="rotate(-90 40.6 141)">1</text>
</g>
<g font-size="1.8" fill="#808080">
<text x="75.7" y="86.6">3,3µF</text>
<text x="75.7" y="84.6">C53</text>
<text x="75.7" y="89.7">C54</text>
<text x="75.7" y="91.7">3,3µF</text>
<text x="80.8" y="101.9">3,3µF</text>
<text x="80.8" y="99.8">C57</text>
<text x="80.8" y="106.9">3,3µF</text>
<text x="80.8" y="104.9">C58</text>
</g>
<g font-size=".8" fill="#800000">
<text x="72.9" y="83.1">MKS2</text>
<text x="72.9" y="88.1">MKS2</text>
<text x="78" y="98.3">MKS2</text>
<text x="78" y="103.4">MKS2</text>
</g>
</svg>
